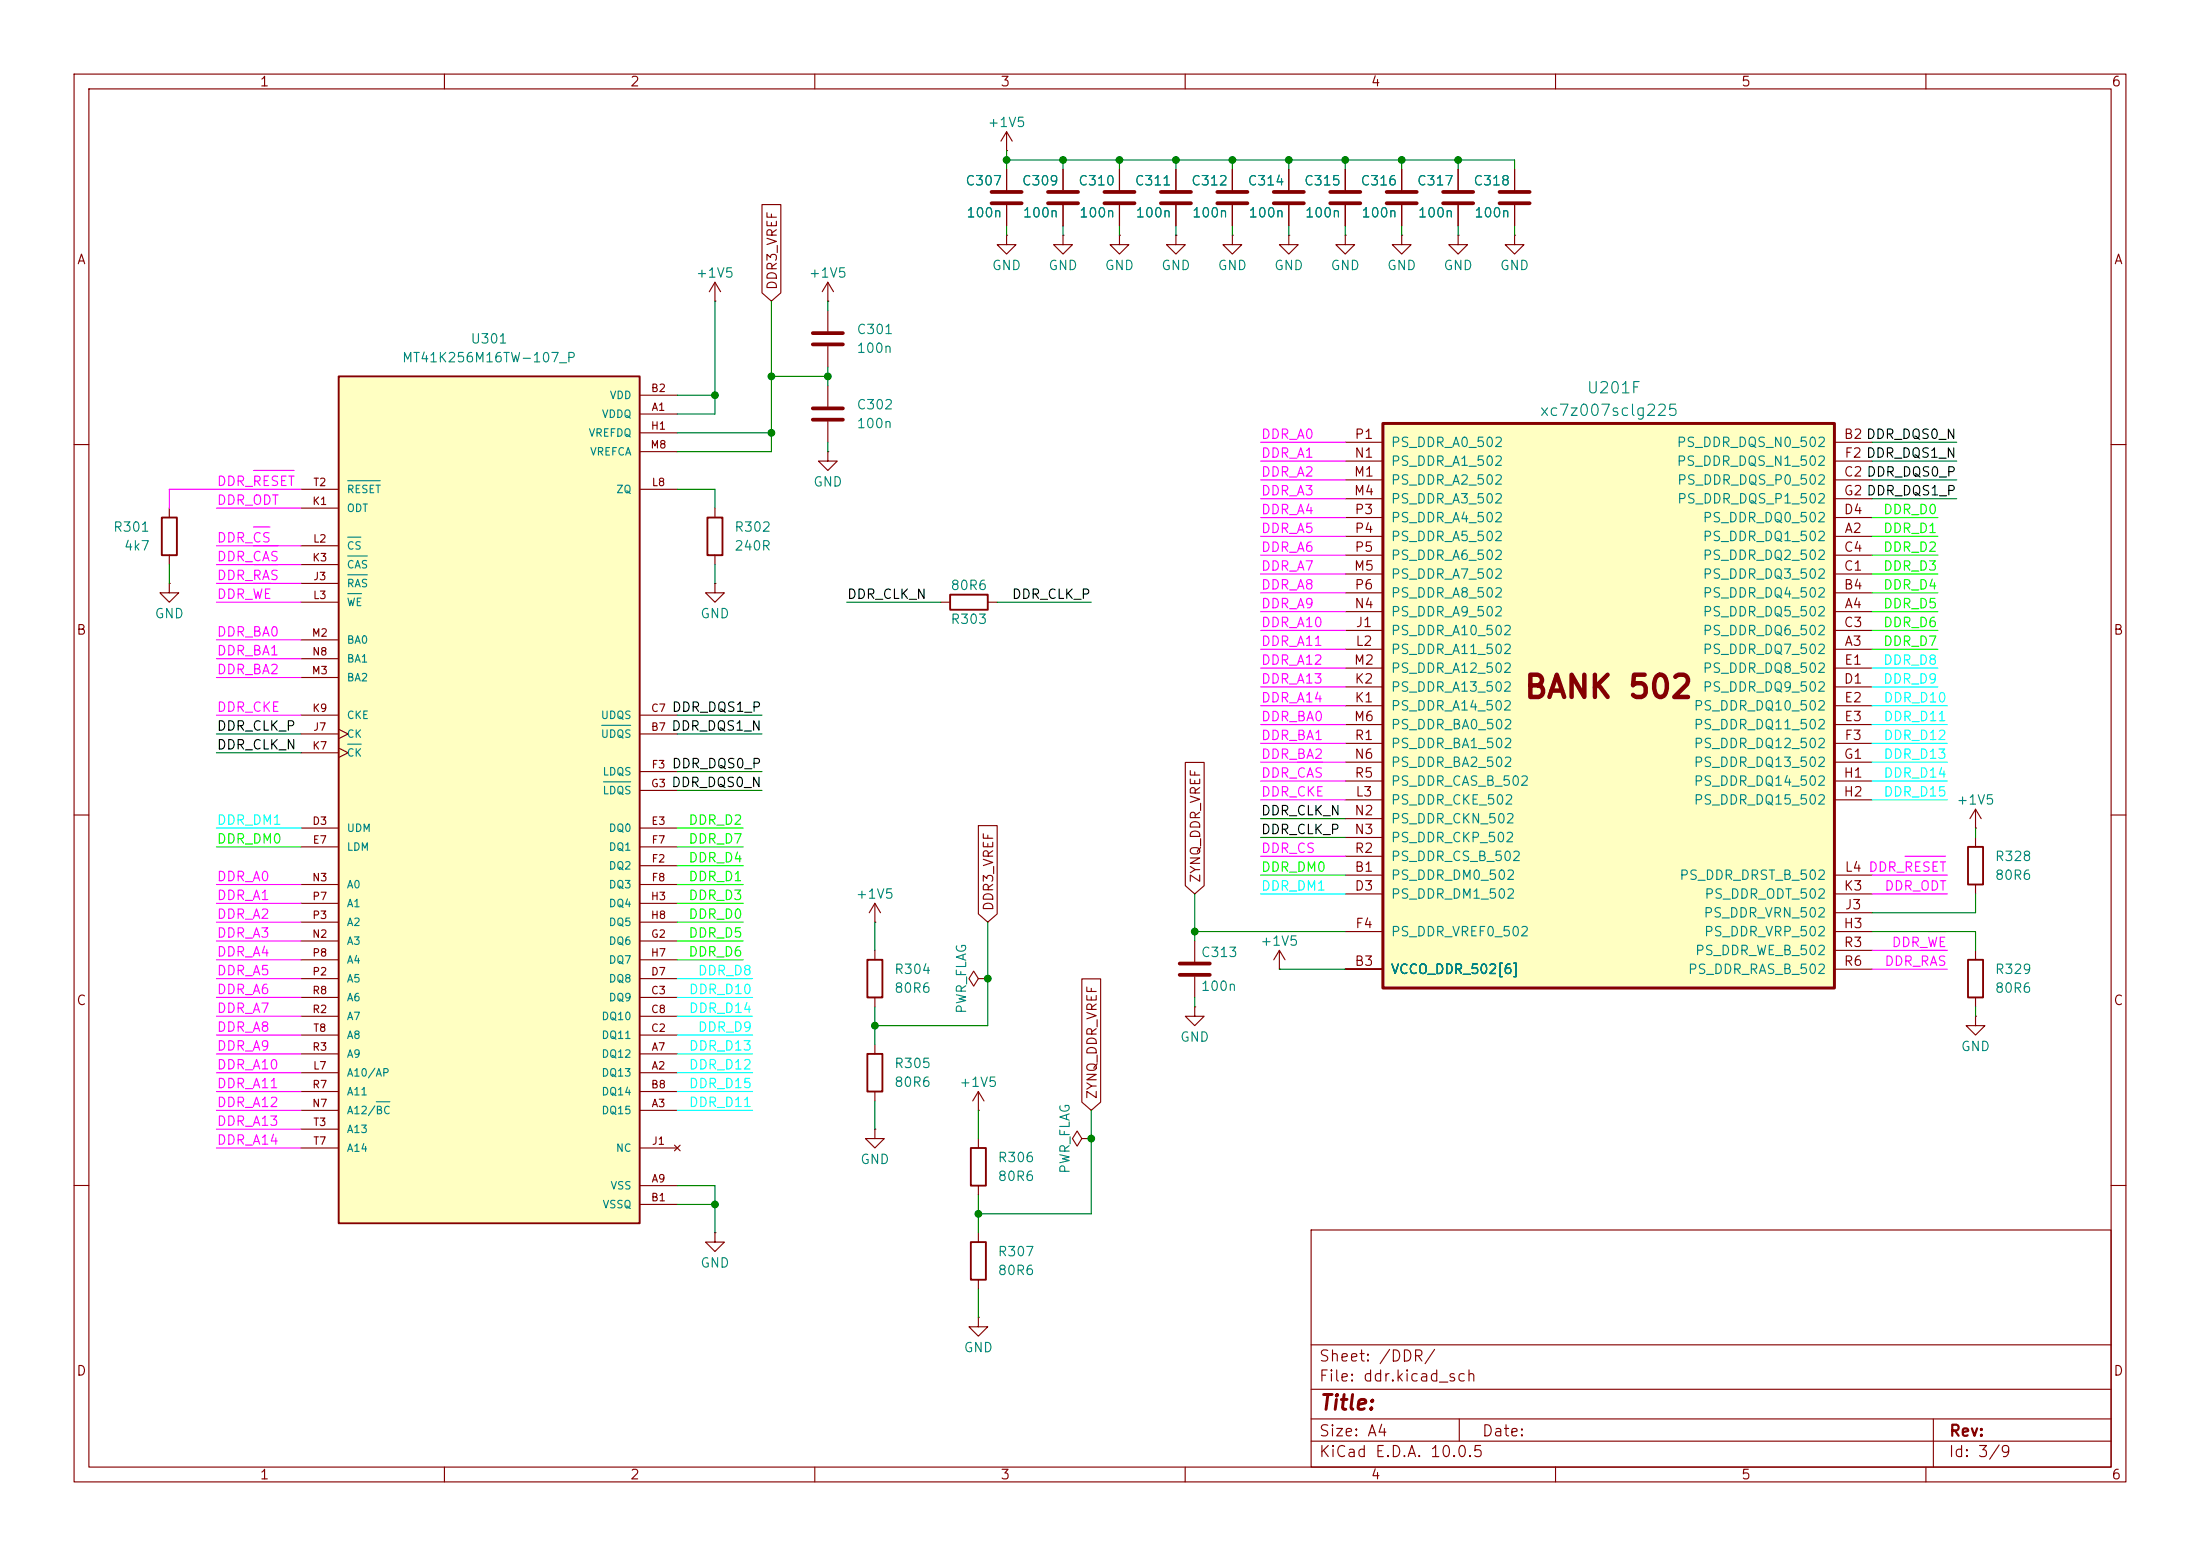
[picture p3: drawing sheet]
<svg xmlns="http://www.w3.org/2000/svg" width="297mm" height="210mm" viewBox="0 0 297 210" stroke-linecap="round" stroke-linejoin="round" font-family="sans-serif">
<g fill="none" stroke="#840000" stroke-width=".15">
<path d="M10 10h277v190h-277zM12 12h273v186h-273zM60 10v2M110 10v2M160 10v2M210 10v2M260 10v2M96.5 38.1v2.5M96.5 38.1l-.7 1.3M96.5 38.1l.8 1.3M135.9 31.8v1.2h1.3l-1.3 1.3-1.3-1.3h1.3M135.9 31.8h.1"/>
<path d="M135.9 22.9v2.8M135.9 27.7v2.8M143.5 31.8v1.2h1.3l-1.3 1.3-1.3-1.3h1.3M143.5 31.8h.1M143.5 22.9v2.8M143.5 27.7v2.8M151.1 31.8v1.2h1.3l-1.3 1.3-1.2-1.3h1.2M151.1 31.8h.1M158.7 31.8v1.2h1.3l-1.3 1.3-1.2-1.3h1.2M158.7 31.8h.1M158.7 22.9v2.8M158.7 27.7v2.8"/>
<path d="M166.4 31.8v1.2h1.2l-1.2 1.3-1.3-1.3h1.3M166.4 31.8h.1M174 22.9v2.8M174 27.7v2.8M196.8 31.8v1.2h1.3l-1.3 1.3-1.2-1.3h1.2M196.8 31.8h.1M204.5 22.9v2.8M204.5 27.7v2.8M96.5 40.6h.1M111.8 41.9v2.8M111.8 46.7v2.8M111.8 52.1v2.8"/>
<path d="M111.8 56.9v2.8M10 60h2M96.5 78.7v1.3h1.3l-1.3 1.3-1.3-1.3h1.3M96.5 78.7h.1M96.5 68.6v1.3M96.5 74.9v1.3M111.8 61v1.2h1.2l-1.2 1.3-1.3-1.3h1.3M111.8 61h.1M285 60h2M127 81.3h1.3M133.3 81.3h1.3M10 110h2"/>
<path d="M266.7 111.8h.1M266.7 109.2v2.6M266.7 113v1.3M266.7 119.4v1.3M266.7 109.2l.8 1.3M266.7 109.2l-.8 1.3M285 110h2M118.1 124.5h.1M118.1 121.9l-.8 1.3M118.1 121.9l.8 1.3M118.1 121.9v2.6M118.1 128.3v1.2"/>
<path d="M118.1 134.6v1.3M132.1 132.1l-.7-1-.6 1 .6 1 .7-1h1.2M133.3 132.1h.1M161.3 135.9v1.3h1.3l-1.3 1.2-1.3-1.2h1.3M161.3 135.9h.1M161.3 127v2.8M161.3 131.8v2.8M172.7 130.8h.1M172.7 128.3l-.7 1.2M172.7 128.3l.8 1.2M172.7 128.3v2.5M266.7 137.2v1.2h-1.3l1.3 1.3 1.3-1.3h-1.3"/>
<path d="M266.7 137.2h.1M266.7 128.3v1.2M266.7 134.6v1.3M118.1 152.4v1.3h1.3l-1.3 1.2-1.3-1.2h1.3M118.1 152.4h.1M10 160h2M132.1 177.8v1.3h1.2l-1.2 1.2-1.3-1.2h1.3M132.1 177.8h.1M132.1 166.4v1.2M132.1 172.7v1.3M177 166h108v32h-108zM285 160h2"/>
<path d="M60 198v2M110 198v2M160 198v2M177 194.5h108M177 191.5h108M177 187.5h108M177 181.5h108M197 191.5v3M210 198v2M260 198v2M261 191.5v6.5"/>
</g>
<g fill="none" stroke="#840000" stroke-width=".51">
<path d="M133.9 25.9h4M133.9 27.4h4M141.5 25.9h4M141.5 27.4h4M156.7 25.9h4.1M156.7 27.4h4.1M172 25.9h4M172 27.4h4M202.4 25.9h4.1M202.4 27.4h4.1M109.7 45h4.1M109.7 46.5h4.1"/>
<path d="M109.7 55.1h4.1M109.7 56.6h4.1M159.3 130h4M159.3 131.6h4"/>
</g>
<path d="M95.5 69.9h2v5h-2zM128.3 80.3h5v2h-5zM265.7 114.3h2v5.1h-2zM117.1 129.5h2v5.1h-2zM265.7 129.5h2v5.1h-2zM131.1 167.6h2v5.1h-2z" fill="none" stroke="#840000" stroke-width=".25"/>
<path d="M186.7 57.2h60.9v76.2h-60.9z" fill="#ffffc2"/>
<path d="M186.7 57.2h60.9v76.2h-60.9z" fill="none" stroke="#840000" stroke-width=".4"/>
<g fill="none" stroke="#840000" stroke-width=".15">
<path d="M196.8 22.9v2.8M196.8 27.7v2.8M204.5 31.8v1.2h1.2l-1.2 1.3-1.3-1.3h1.3M204.5 31.8h.1M181.6 59.7h5.1M247.6 59.7h5.1M181.6 72.4h5.1M181.6 77.5h5.1M181.6 64.8h5.1M181.6 74.9h5.1M181.6 69.9h5.1M181.6 62.2h5.1"/>
<path d="M181.6 67.3h5.1M247.6 72.4h5.1M247.6 77.5h5.1M247.6 64.8h5.1M247.6 74.9h5.1M247.6 69.9h5.1M247.6 62.2h5.1M247.6 67.3h5.1M181.6 87.6h5.1M181.6 82.6h5.1M181.6 80h5.1M181.6 85.1h5.1"/>
<path d="M181.6 92.7h5.1M181.6 90.2h5.1M181.6 95.3h5.1M181.6 97.8h5.1M247.6 87.6h5.1M247.6 82.6h5.1M247.6 80h5.1M247.6 85.1h5.1M247.6 92.7h5.1M247.6 90.2h5.1M247.6 95.3h5.1M247.6 97.8h5.1"/>
<path d="M181.6 118.1h5.1M181.6 100.3h5.1M181.6 102.9h5.1M181.6 105.4h5.1M181.6 108h5.1M181.6 110.5h5.1M181.6 113h5.1M181.6 115.6h5.1M247.6 118.1h5.1M247.6 100.3h5.1M247.6 102.9h5.1M247.6 105.4h5.1"/>
<path d="M247.6 108h5.1M181.6 130.8h5.1M181.6 120.7h5.1M181.6 125.7h5.1M247.6 130.8h5.1M247.6 120.7h5.1M247.6 125.7h5.1M247.6 123.2h5.1M247.6 128.3h5.1M118.1 141v1.2M118.1 147.3v1.3M96.5 166.4v1.2h1.3l-1.3 1.3-1.3-1.3h1.3"/>
<path d="M96.5 166.4h.1"/>
</g>
<path d="M117.1 142.2h2v5.1h-2z" fill="none" stroke="#840000" stroke-width=".25"/>
<path d="M194.8 25.9h4.1M194.8 27.4h4.1" fill="none" stroke="#840000" stroke-width=".51"/>
<path d="M45.7 50.8h40.7v114.3h-40.7z" fill="#ffffc2"/>
<path d="M45.7 50.8h40.7v114.3h-40.7zM21.8 69.9h2.1v5h-2.1zM131.1 154.9h2v5.1h-2z" fill="none" stroke="#840000" stroke-width=".25"/>
<g fill="none" stroke="#840000" stroke-width=".15">
<path d="M135.9 17.8l-.8 1.3M135.9 17.8l.8 1.3M135.9 17.8v2.5M102.9 27.6h2.5v11.9l-1.3 1.1-1.2-1.1zM111.8 38.1l-.8 1.3M111.8 38.1l.7 1.3M111.8 38.1v2.5M135.9 20.3h.1M135.9 22.9v2.8M135.9 27.7v2.8M143.5 22.9v2.8M143.5 27.7v2.8"/>
<path d="M151.1 22.9v2.8M151.1 27.7v2.8M158.7 22.9v2.8M158.7 27.7v2.8M166.4 22.9v2.8M166.4 27.7v2.8M174 31.8v1.2h1.3l-1.3 1.3-1.3-1.3h1.3M174 31.8h.1M174 22.9v2.8M174 27.7v2.8M181.6 31.8v1.2h1.3l-1.3 1.3-1.3-1.3h1.3M181.6 31.8h.1"/>
<path d="M181.6 22.9v2.8M181.6 27.7v2.8M189.2 31.8v1.2h1.3l-1.3 1.3-1.2-1.3h1.2M189.2 31.8h.1M189.2 22.9v2.8M189.2 27.7v2.8M196.8 22.9v2.8M196.8 27.7v2.8M204.5 22.9v2.8M204.5 27.7v2.8M86.4 55.9h5M86.4 53.3h5"/>
<path d="M86.4 58.4h5M111.8 40.6h.1M22.9 78.7v1.3h1.2l-1.2 1.3-1.3-1.3h1.3M22.9 78.7h.1M22.9 68.6v1.3M22.9 74.9v1.3M40.6 78.7h5.1M40.6 68.6h5.1M40.6 76.2h5.1M40.6 73.7h5.1M40.6 66h5.1M86.4 66h5"/>
<path d="M86.4 61h5M40.6 99.1h5.1M40.6 96.5h5.1M40.6 81.3h5.1M40.6 86.4h5.1M40.6 91.4h5.1M40.6 88.9h5.1M45.7 98.4l1.3 .7-1.3 .6M86.4 99.1h5M86.4 96.5h5M40.6 111.8h5.1M40.6 114.3h5.1"/>
<path d="M40.6 119.4h5.1M40.6 101.6h5.1M45.7 101l1.3 .6-1.3 .6M86.4 111.8h5M86.4 114.3h5M86.4 116.8h5M86.4 104.1h5M86.4 119.4h5M86.4 106.7h5M132.1 111.4h2.5v11.9l-1.3 1.2-1.2-1.2zM160 102.9h2.6v16.6l-1.3 1.2-1.3-1.2zM40.6 139.7h5.1"/>
<path d="M40.6 134.6h5.1M40.6 137.2h5.1M40.6 132.1h5.1M40.6 127h5.1M40.6 121.9h5.1M40.6 129.5h5.1M40.6 124.5h5.1M86.4 139.7h5M86.4 134.6h5M86.4 137.2h5M86.4 132.1h5M86.4 127h5"/>
<path d="M86.4 121.9h5M86.4 129.5h5M86.4 124.5h5M146 132.1h2.6v16.6l-1.3 1.2-1.3-1.2zM40.6 144.8h5.1M40.6 149.9h5.1M40.6 142.2h5.1M40.6 147.3h5.1M40.6 154.9h5.1M40.6 152.4h5.1M86.4 144.8h5M86.4 149.9h5"/>
<path d="M86.4 142.2h5M86.4 147.3h5M86.4 154.9h5M91.1 154.6l.7 .7M91.8 154.6l-.7 .7M132.1 149.9h.1M132.1 147.3v2.6M132.1 153.7v1.2M132.1 147.3l-.8 1.3M132.1 147.3l.7 1.3M146 153.7l-.6-1-.6 1 .6 1 .6-1h1.3M147.3 153.7h.1"/>
<path d="M86.4 160h5M86.4 162.6h5M132.1 160v1.3"/>
</g>
<path d="M46.9 77.6h2.7M46.9 75h2.7M46.9 72.5h1.8M46.9 64.9h4.4M46.9 80.1h1.9M81.2 97.9h3.9M46.9 100.4h1.9M81.5 105.5h3.6M50.8 148.7h1.8" fill="none" stroke="#008484" stroke-width=".15"/>
<path d="M149.1 25.9h4.1M149.1 27.4h4.1M164.3 25.9h4.1M164.3 27.4h4.1M179.6 25.9h4M179.6 27.4h4M187.2 25.9h4.1M187.2 27.4h4.1" fill="none" stroke="#840000" stroke-width=".51"/>
<g fill="none" stroke="#f0f" stroke-width=".15">
<path d="M170.2 59.7h11.4M29.2 78.7h11.4M29.2 76.2h11.4M29.2 73.7h11.4M29.2 68.6h11.4M34.2 63.5h5.5M34.2 73.7h3.3M34.2 71.1h2.2M40.6 66h-17.7v2.6M170.2 74.9h11.4M170.2 77.5h11.4M170.2 69.9h11.4"/>
<path d="M170.2 67.3h11.4M170.2 72.4h11.4M170.2 62.2h11.4M170.2 64.8h11.4M29.2 86.4h11.4M29.2 81.3h11.4M29.2 88.9h11.4M29.2 96.5h11.4M29.2 91.4h11.4M170.2 82.6h11.4M170.2 87.6h11.4M170.2 85.1h11.4"/>
<path d="M170.2 92.7h11.4M170.2 90.2h11.4M170.2 80h11.4M170.2 97.8h11.4M170.2 95.3h11.4M29.2 119.4h11.4M170.2 102.9h11.4M170.2 115.6h11.4M170.2 108h11.4M170.2 105.4h11.4M170.2 100.3h11.4M175.2 113h2.2"/>
<path d="M252.7 118.1h10.2M257.2 115.6h5.5M29.2 134.6h11.4M29.2 137.2h11.4M29.2 124.5h11.4M29.2 121.9h11.4M29.2 139.7h11.4M29.2 129.5h11.4M29.2 127h11.4M29.2 132.1h11.4M252.7 128.3h10.2M252.7 130.8h10.2"/>
<path d="M252.7 120.7h10.2M260.3 125.7h2.4M29.2 149.9h11.4M29.2 154.9h11.4M29.2 152.4h11.4M29.2 142.2h11.4M29.2 147.3h11.4M29.2 144.8h11.4"/>
</g>
<g fill="none" stroke="#0ff" stroke-width=".15">
<path d="M252.7 97.8h10.2M252.7 92.7h8.9M252.7 90.2h8.9M252.7 95.3h10.2M29.2 111.8h11.4M252.7 105.4h10.2M252.7 108h10.2M252.7 102.9h10.2M252.7 100.3h10.2M91.4 134.6h10.2M91.4 132.1h10.2M91.4 139.7h10.2"/>
<path d="M91.4 137.2h10.2M170.2 120.7h11.4M91.4 144.8h10.2M91.4 147.3h10.2M91.4 149.9h10.2M91.4 142.2h10.2"/>
</g>
<g fill="none" stroke="#008400" stroke-width=".15">
<path d="M135.9 20.3v2.6M135.9 30.5v1.3M135.9 21.6h68.6v1.3M143.5 21.6v1.3M143.5 30.5v1.3M151.1 21.6v1.3M151.1 30.5v1.3M158.7 21.6v1.3M158.7 30.5v1.3M166.4 21.6v1.3M166.4 30.5v1.3M174 21.6v1.3"/>
<path d="M174 30.5v1.3M181.6 21.6v1.3M181.6 30.5v1.3M189.2 21.6v1.3M189.2 30.5v1.3M196.8 21.6v1.3M196.8 30.5v1.3M204.5 30.5v1.3M91.4 53.3h5.1M91.4 58.4h12.7M96.5 40.6v15.3h-5.1M104.1 40.6v20.4h-12.7"/>
<path d="M104.1 50.8h7.7M111.8 40.6v1.3M111.8 49.5v2.6M111.8 59.7v1.3M252.7 59.7h11.5M22.9 76.2v2.5M91.4 66h5.1v2.6M96.5 76.2v2.5M252.7 67.3h11.5M252.7 64.8h11.5M252.7 62.2h11.5M29.2 99.1h11.4"/>
<path d="M91.4 99.1h11.5M91.4 96.5h11.5M114.3 81.3h12.7M134.6 81.3h12.7M29.2 101.6h11.4M91.4 106.7h11.5M91.4 104.1h11.5M170.2 113h11.4M170.2 110.5h11.4M266.7 111.8v1.2M118.1 124.5v3.8M118.1 135.9v5.1"/>
<path d="M133.3 124.5v13.9h-15.2M161.3 125.7h20.3M161.3 120.7v6.3M161.3 134.6v1.3M172.7 130.8h8.9M252.7 125.7h14v2.6M266.7 120.7v2.5h-14M266.7 135.9v1.3M118.1 148.6v3.8M132.1 149.9v3.8M147.3 149.9v13.9h-15.2M91.4 160h5.1v6.4"/>
<path d="M91.4 162.6h5.1M132.1 161.3v5.1M132.1 174v3.8"/>
</g>
<g fill="none" stroke="#0f0" stroke-width=".15">
<path d="M252.7 69.9h8.9M252.7 72.4h8.9M252.7 74.9h8.9M252.7 77.5h8.9M252.7 82.6h8.9M252.7 85.1h8.9M252.7 87.6h8.9M252.7 80h8.9M29.2 114.3h11.4M91.4 111.8h8.9M91.4 119.4h8.9M91.4 116.8h8.9"/>
<path d="M91.4 114.3h8.9M170.2 118.1h11.4M91.4 129.5h8.9M91.4 124.5h8.9M91.4 127h8.9M91.4 121.9h8.9"/>
</g>
<g fill="#008400" stroke="#008400" stroke-width=".14">
<circle cx="196.8" cy="21.6" r=".46"/>
<circle cx="189.2" cy="21.6" r=".46"/>
<circle cx="181.6" cy="21.6" r=".46"/>
<circle cx="174" cy="21.6" r=".46"/>
<circle cx="166.4" cy="21.6" r=".46"/>
<circle cx="158.7" cy="21.6" r=".46"/>
<circle cx="151.1" cy="21.6" r=".46"/>
<circle cx="143.5" cy="21.6" r=".46"/>
<circle cx="111.8" cy="50.8" r=".46"/>
<circle cx="135.9" cy="21.6" r=".46"/>
<circle cx="104.1" cy="50.8" r=".46"/>
<circle cx="96.5" cy="53.3" r=".46"/>
<circle cx="147.3" cy="153.7" r=".46"/>
<circle cx="96.5" cy="162.6" r=".46"/>
<circle cx="133.3" cy="132.1" r=".46"/>
<circle cx="118.1" cy="138.4" r=".46"/>
<circle cx="132.1" cy="163.8" r=".46"/>
<circle cx="161.3" cy="125.7" r=".46"/>
<circle cx="104.1" cy="58.4" r=".46"/>
</g>
<text font-size="3" fill="#840000" x="205.6" y="95">BANK 502</text>
<text font-size="2" fill="#840000" x="178" y="190.8">Title:</text>
<g font-size="1.5" fill="#008484">
<text x="214.1" y="53.5">U201F</text>
<text x="207.8" y="56.5">xc7z007sclg225</text>
</g>
<g font-size="1.5" fill="#840000">
<text x="178" y="184.1">Sheet: /DDR/</text>
<text x="178" y="186.8">File: ddr.kicad_sch</text>
<text x="178" y="197">KiCad E.D.A. 10.0.5</text>
<text x="178" y="194.2">Size: A4</text>
<text x="200" y="194.2">Date:</text>
<text x="263" y="197">Id: 3/9</text>
<text x="263" y="194.2">Rev:</text>
</g>
<g font-size="1.3" fill="#840000">
<text x="35" y="12">1</text>
<text x="85" y="12">2</text>
<text x="135" y="12">3</text>
<text x="185" y="12">4</text>
<text x="235" y="12">5</text>
<text x="285" y="12">6</text>
<text x="10.3" y="36">A</text>
<text x="285.3" y="36">A</text>
<text x="105.2" y="39.2" transform="rotate(-90 105.2 39.2)">DDR3_VREF</text>
<text x="182.8" y="59.6">P1</text>
<text x="248.8" y="59.6">B2 DDR_DQS0_N</text>
<text x="182.7" y="64.6">M1</text>
<text x="182.8" y="62.1">N1</text>
<text x="248.8" y="64.6">C2 DDR_DQS0_P</text>
<text x="248.9" y="62.1">F2 DDR_DQS1_N</text>
<text x="182.7" y="67.2">M4</text>
<text x="182.8" y="69.7">P3</text>
<text x="248.8" y="69.7">D4</text>
<text x="248.8" y="67.2">G2 DDR_DQS1_P</text>
<text x="182.7" y="77.3">M5</text>
<text x="182.8" y="72.3">P4</text>
<text x="182.8" y="74.8">P5</text>
<text x="248.8" y="77.3">C1</text>
<text x="248.8" y="74.8">C4</text>
<text x="248.9" y="72.3">A2</text>
<text x="182.8" y="82.4">N4</text>
<text x="182.8" y="79.9">P6</text>
<text x="248.8" y="79.9">B4</text>
<text x="248.9" y="82.4">A4</text>
<text x="10.2" y="86">B</text>
<text x="182.9" y="87.5">L2</text>
<text x="182.9" y="85">J1</text>
<text x="248.8" y="85">C3</text>
<text x="248.9" y="87.5">A3</text>
<text x="285.2" y="86">B</text>
<text x="182.7" y="90">M2</text>
<text x="182.8" y="95.1">K1</text>
<text x="182.8" y="92.6">K2</text>
<text x="248.8" y="92.6">D1</text>
<text x="248.9" y="90">E1</text>
<text x="248.9" y="95.1">E2</text>
<text x="182.7" y="97.7">M6</text>
<text x="182.8" y="100.2">R1</text>
<text x="248.9" y="97.7">E3</text>
<text x="248.9" y="100.2">F3</text>
<text x="182.8" y="102.7">N6</text>
<text x="182.8" y="105.3">R5</text>
<text x="182.9" y="107.8">L3</text>
<text x="248.8" y="105.3">H1</text>
<text x="248.8" y="107.8">H2</text>
<text x="248.8" y="102.7">G1</text>
<text x="182.8" y="110.4">N2</text>
<text x="182.8" y="112.9">N3</text>
<text x="162.3" y="119.2" transform="rotate(-90 162.3 119.2)">ZYNQ_DDR_VREF</text>
<text x="182.8" y="118">B1</text>
<text x="182.8" y="115.4">R2</text>
<text x="248.9" y="118">L4 DDR_RESET</text>
<text x="134.4" y="123.1" transform="rotate(-90 134.4 123.1)">DDR3_VREF</text>
<text x="182.8" y="120.5">D3</text>
<text x="182.9" y="125.6">F4</text>
<text x="248.8" y="125.6">H3</text>
<text x="248.8" y="120.5">K3</text>
<text x="249" y="123.1">J3</text>
<text x="182.8" y="130.7">B3</text>
<text x="248.8" y="128.1">R3</text>
<text x="248.8" y="130.7">R6</text>
<text x="10.2" y="136">C</text>
<text x="285.2" y="136">C</text>
<text x="148.4" y="148.5" transform="rotate(-90 148.4 148.5)">ZYNQ_DDR_VREF</text>
<text x="10.2" y="186">D</text>
<text x="285.2" y="186">D</text>
<text x="35" y="200">1</text>
<text x="85" y="200">2</text>
<text x="135" y="200">3</text>
<text x="185" y="200">4</text>
<text x="235" y="200">5</text>
<text x="285" y="200">6</text>
</g>
<g font-size="1.3" fill="#008484">
<text x="133.2" y="17.5">+1V5</text>
<text x="130.2" y="25.3">C307</text>
<text x="130.4" y="29.7">100n</text>
<text x="137.9" y="25.3">C309</text>
<text x="138" y="29.7">100n</text>
<text x="145.5" y="25.3">C310</text>
<text x="145.6" y="29.7">100n</text>
<text x="153.1" y="25.3">C311</text>
<text x="153.2" y="29.7">100n</text>
<text x="160.7" y="25.3">C312</text>
<text x="160.8" y="29.7">100n</text>
<text x="168.3" y="25.3">C314</text>
<text x="168.5" y="29.7">100n</text>
<text x="176" y="25.3">C315</text>
<text x="176.1" y="29.7">100n</text>
<text x="183.6" y="25.3">C316</text>
<text x="183.7" y="29.7">100n</text>
<text x="191.2" y="25.3">C317</text>
<text x="191.3" y="29.7">100n</text>
<text x="198.8" y="25.3">C318</text>
<text x="198.9" y="29.7">100n</text>
<text x="93.9" y="37.8">+1V5</text>
<text x="109.1" y="37.8">+1V5</text>
<text x="133.8" y="36.8">GND</text>
<text x="141.4" y="36.8">GND</text>
<text x="149.1" y="36.8">GND</text>
<text x="156.7" y="36.8">GND</text>
<text x="164.3" y="36.8">GND</text>
<text x="171.9" y="36.8">GND</text>
<text x="179.5" y="36.8">GND</text>
<text x="187.2" y="36.8">GND</text>
<text x="194.8" y="36.8">GND</text>
<text x="202.4" y="36.8">GND</text>
<text x="63.4" y="46.7">U301</text>
<text x="115.6" y="45.4">C301</text>
<text x="115.6" y="48">100n</text>
<text x="54.2" y="49.2">MT41K256M16TW-107_P</text>
<text x="115.6" y="55.6">C302</text>
<text x="115.6" y="58.1">100n</text>
<text x="109.7" y="66">GND</text>
<text x="187.7" y="65.7">PS_DDR_A2_502</text>
<text x="187.7" y="63.2">PS_DDR_A1_502</text>
<text x="187.7" y="60.7">PS_DDR_A0_502</text>
<text x="226.3" y="60.7">PS_DDR_DQS_N0_502</text>
<text x="226.3" y="63.2">PS_DDR_DQS_N1_502</text>
<text x="226.3" y="65.7">PS_DDR_DQS_P0_502</text>
<text x="187.7" y="68.3">PS_DDR_A3_502</text>
<text x="187.7" y="70.8">PS_DDR_A4_502</text>
<text x="226.3" y="68.3">PS_DDR_DQS_P1_502</text>
<text x="229.8" y="70.8">PS_DDR_DQ0_502</text>
<text x="15.2" y="72.1">R301</text>
<text x="16.6" y="74.6">4k7</text>
<text x="99" y="72.1">R302</text>
<text x="99" y="74.6">240R</text>
<text x="187.7" y="73.4">PS_DDR_A5_502</text>
<text x="187.7" y="75.9">PS_DDR_A6_502</text>
<text x="229.8" y="73.4">PS_DDR_DQ1_502</text>
<text x="229.8" y="75.9">PS_DDR_DQ2_502</text>
<text x="20.8" y="83.8">GND</text>
<text x="94.5" y="83.8">GND</text>
<text x="128.2" y="80">80R6</text>
<text x="187.7" y="78.4">PS_DDR_A7_502</text>
<text x="187.7" y="83.5">PS_DDR_A9_502</text>
<text x="187.7" y="81">PS_DDR_A8_502</text>
<text x="229.8" y="83.5">PS_DDR_DQ5_502</text>
<text x="229.8" y="81">PS_DDR_DQ4_502</text>
<text x="229.8" y="78.4">PS_DDR_DQ3_502</text>
<text x="128.2" y="84.5">R303</text>
<text x="187.7" y="86.1">PS_DDR_A10_502</text>
<text x="187.7" y="88.6">PS_DDR_A11_502</text>
<text x="229.8" y="88.6">PS_DDR_DQ7_502</text>
<text x="229.8" y="86.1">PS_DDR_DQ6_502</text>
<text x="187.7" y="93.7">PS_DDR_A13_502</text>
<text x="187.7" y="91.1">PS_DDR_A12_502</text>
<text x="229.8" y="93.7">PS_DDR_DQ9_502</text>
<text x="229.8" y="91.1">PS_DDR_DQ8_502</text>
<text x="187.7" y="96.2">PS_DDR_A14_502</text>
<text x="187.7" y="98.8">PS_DDR_BA0_502</text>
<text x="187.7" y="101.3">PS_DDR_BA1_502</text>
<text x="228.6" y="96.2">PS_DDR_DQ10_502</text>
<text x="228.6" y="98.8">PS_DDR_DQ11_502</text>
<text x="228.6" y="101.3">PS_DDR_DQ12_502</text>
<text x="187.7" y="103.8">PS_DDR_BA2_502</text>
<text x="187.7" y="106.4">PS_DDR_CAS_B_502</text>
<text x="228.6" y="103.8">PS_DDR_DQ13_502</text>
<text x="228.6" y="106.4">PS_DDR_DQ14_502</text>
<text x="187.7" y="108.9">PS_DDR_CKE_502</text>
<text x="187.7" y="111.5">PS_DDR_CKN_502</text>
<text x="187.7" y="114">PS_DDR_CKP_502</text>
<text x="228.6" y="108.9">PS_DDR_DQ15_502</text>
<text x="264" y="108.9">+1V5</text>
<text x="187.7" y="119.1">PS_DDR_DM0_502</text>
<text x="187.7" y="116.5">PS_DDR_CS_B_502</text>
<text x="226.6" y="119.1">PS_DDR_DRST_B_502</text>
<text x="269.2" y="116.5">R328</text>
<text x="269.2" y="119.1">80R6</text>
<text x="115.4" y="121.6">+1V5</text>
<text x="187.7" y="121.6">PS_DDR_DM1_502</text>
<text x="229.9" y="124.2">PS_DDR_VRN_502</text>
<text x="230" y="121.6">PS_DDR_ODT_502</text>
<text x="120.6" y="131.8">R304</text>
<text x="162" y="129.5">C313</text>
<text x="170.1" y="128">+1V5</text>
<text x="187.7" y="131.8">VCCO_DDR_502[6]</text>
<text x="187.7" y="126.7">PS_DDR_VREF0_502</text>
<text x="227.8" y="131.8">PS_DDR_RAS_B_502</text>
<text x="228.7" y="129.2">PS_DDR_WE_B_502</text>
<text x="230" y="126.7">PS_DDR_VRP_502</text>
<text x="269.2" y="131.8">R329</text>
<text x="120.6" y="134.3">80R6</text>
<text x="130.8" y="136.9" transform="rotate(-90 130.8 136.9)">PWR_FLAG</text>
<text x="162" y="134.1">100n</text>
<text x="269.2" y="134.3">80R6</text>
<text x="159.2" y="140.9">GND</text>
<text x="264.6" y="142.2">GND</text>
<text x="120.6" y="144.5">R305</text>
<text x="120.6" y="147">80R6</text>
<text x="129.4" y="147">+1V5</text>
<text x="116" y="157.4">GND</text>
<text x="134.6" y="157.2">R306</text>
<text x="134.6" y="159.7">80R6</text>
<text x="144.7" y="158.5" transform="rotate(-90 144.7 158.5)">PWR_FLAG</text>
<text x="94.5" y="171.4">GND</text>
<text x="134.6" y="169.9">R307</text>
<text x="134.6" y="172.4">80R6</text>
<text x="130" y="182.8">GND</text>
</g>
<g font-size="1.3" fill="#f0f">
<text x="170.2" y="59.6">DDR_A0</text>
<text x="29.2" y="65.9">DDR_RESET</text>
<text x="170.2" y="62.1">DDR_A1</text>
<text x="170.2" y="64.6">DDR_A2</text>
<text x="29.2" y="68.5">DDR_ODT</text>
<text x="170.2" y="69.7">DDR_A4</text>
<text x="170.2" y="67.2">DDR_A3</text>
<text x="29.2" y="76.1">DDR_CAS</text>
<text x="29.2" y="73.5">DDR_CS</text>
<text x="170.2" y="72.3">DDR_A5</text>
<text x="170.2" y="77.3">DDR_A7</text>
<text x="170.2" y="74.8">DDR_A6</text>
<text x="29.2" y="81.2">DDR_WE</text>
<text x="29.2" y="78.6">DDR_RAS</text>
<text x="170.2" y="79.9">DDR_A8</text>
<text x="170.2" y="82.4">DDR_A9</text>
<text x="29.2" y="86.2">DDR_BA0</text>
<text x="29.2" y="88.8">DDR_BA1</text>
<text x="170.2" y="87.5">DDR_A11</text>
<text x="170.2" y="85">DDR_A10</text>
<text x="29.2" y="91.3">DDR_BA2</text>
<text x="170.2" y="90">DDR_A12</text>
<text x="170.2" y="92.6">DDR_A13</text>
<text x="170.2" y="95.1">DDR_A14</text>
<text x="29.2" y="96.4">DDR_CKE</text>
<text x="170.2" y="97.7">DDR_BA0</text>
<text x="170.2" y="100.2">DDR_BA1</text>
<text x="170.2" y="102.7">DDR_BA2</text>
<text x="170.2" y="107.8">DDR_CKE</text>
<text x="170.2" y="105.3">DDR_CAS</text>
<text x="29.2" y="119.3">DDR_A0</text>
<text x="170.2" y="115.4">DDR_CS</text>
<text x="29.2" y="121.8">DDR_A1</text>
<text x="29.2" y="124.3">DDR_A2</text>
<text x="254.3" y="120.5">DDR_ODT</text>
<text x="29.2" y="126.9">DDR_A3</text>
<text x="29.2" y="132">DDR_A5</text>
<text x="29.2" y="129.4">DDR_A4</text>
<text x="254.3" y="130.7">DDR_RAS</text>
<text x="255.3" y="128.1">DDR_WE</text>
<text x="29.2" y="134.5">DDR_A6</text>
<text x="29.2" y="137">DDR_A7</text>
<text x="29.2" y="142.1">DDR_A9</text>
<text x="29.2" y="139.6">DDR_A8</text>
<text x="29.2" y="144.7">DDR_A10</text>
<text x="29.2" y="147.2">DDR_A11</text>
<text x="29.2" y="149.7">DDR_A12</text>
<text x="29.2" y="154.8">DDR_A14</text>
<text x="29.2" y="152.3">DDR_A13</text>
</g>
<g font-size="1.3" fill="#0f0">
<text x="254.1" y="69.7">DDR_D0</text>
<text x="254.1" y="72.3">DDR_D1</text>
<text x="254.1" y="74.8">DDR_D2</text>
<text x="254.1" y="77.3">DDR_D3</text>
<text x="254.1" y="82.4">DDR_D5</text>
<text x="254.1" y="79.9">DDR_D4</text>
<text x="254.1" y="85">DDR_D6</text>
<text x="254.1" y="87.5">DDR_D7</text>
<text x="92.8" y="111.6">DDR_D2</text>
<text x="29.2" y="114.2">DDR_DM0</text>
<text x="92.8" y="116.7">DDR_D4</text>
<text x="92.8" y="114.2">DDR_D7</text>
<text x="92.8" y="119.3">DDR_D1</text>
<text x="170.2" y="118">DDR_DM0</text>
<text x="92.8" y="121.8">DDR_D3</text>
<text x="92.8" y="124.3">DDR_D0</text>
<text x="92.8" y="126.9">DDR_D5</text>
<text x="92.8" y="129.4">DDR_D6</text>
</g>
<g font-size="1.3">
<text x="114.3" y="81.2">DDR_CLK_N</text>
<text x="136.5" y="81.2">DDR_CLK_P</text>
<text x="29.2" y="98.9">DDR_CLK_P</text>
<text x="29.2" y="101.5">DDR_CLK_N</text>
<text x="90.5" y="98.9">DDR_DQS1_N</text>
<text x="90.6" y="96.4">DDR_DQS1_P</text>
<text x="90.5" y="106.6">DDR_DQS0_N</text>
<text x="90.6" y="104">DDR_DQS0_P</text>
<text x="170.2" y="110.4">DDR_CLK_N</text>
<text x="170.2" y="112.9">DDR_CLK_P</text>
</g>
<g font-size="1.3" fill="#0ff">
<text x="254.1" y="90">DDR_D8</text>
<text x="254.1" y="92.6">DDR_D9</text>
<text x="254.2" y="95.1">DDR_D10</text>
<text x="254.2" y="100.2">DDR_D12</text>
<text x="254.2" y="97.7">DDR_D11</text>
<text x="254.2" y="105.3">DDR_D14</text>
<text x="254.2" y="102.7">DDR_D13</text>
<text x="254.2" y="107.8">DDR_D15</text>
<text x="29.2" y="111.6">DDR_DM1</text>
<text x="170.2" y="120.5">DDR_DM1</text>
<text x="94.1" y="132">DDR_D8</text>
<text x="92.9" y="137">DDR_D14</text>
<text x="92.9" y="134.5">DDR_D10</text>
<text x="92.9" y="142.1">DDR_D13</text>
<text x="94.1" y="139.6">DDR_D9</text>
<text x="92.9" y="149.7">DDR_D11</text>
<text x="92.9" y="147.2">DDR_D15</text>
<text x="92.9" y="144.7">DDR_D12</text>
</g>
<g font-size="1" fill="#840000">
<text x="87.8" y="53.2">B2</text>
<text x="87.8" y="58.2">H1</text>
<text x="87.9" y="55.7">A1</text>
<text x="42.2" y="65.9">T2</text>
<text x="87.7" y="60.8">M8</text>
<text x="87.9" y="65.9">L8</text>
<text x="42.1" y="68.4">K1</text>
<text x="42.1" y="76">K3</text>
<text x="42.2" y="73.5">L2</text>
<text x="42.2" y="81.1">L3</text>
<text x="42.2" y="78.6">J3</text>
<text x="42" y="86.2">M2</text>
<text x="42.1" y="88.7">N8</text>
<text x="42" y="91.3">M3</text>
<text x="42.1" y="101.4">K7</text>
<text x="42.1" y="96.3">K9</text>
<text x="42.2" y="98.9">J7</text>
<text x="87.8" y="98.9">B7</text>
<text x="87.8" y="96.3">C7</text>
<text x="87.8" y="106.5">G3</text>
<text x="87.9" y="104">F3</text>
<text x="42.1" y="111.6">D3</text>
<text x="87.9" y="111.6">E3</text>
<text x="42.1" y="119.2">N3</text>
<text x="42.1" y="114.1">E7</text>
<text x="87.9" y="116.7">F2</text>
<text x="87.9" y="114.1">F7</text>
<text x="87.9" y="119.2">F8</text>
<text x="42.1" y="124.3">P3</text>
<text x="42.1" y="121.7">P7</text>
<text x="87.8" y="121.7">H3</text>
<text x="87.8" y="124.3">H8</text>
<text x="42.1" y="126.8">N2</text>
<text x="42.1" y="131.9">P2</text>
<text x="42.1" y="129.4">P8</text>
<text x="87.8" y="129.4">H7</text>
<text x="87.8" y="131.9">D7</text>
<text x="87.8" y="126.8">G2</text>
<text x="42.1" y="137">R2</text>
<text x="42.1" y="134.4">R8</text>
<text x="87.8" y="134.4">C3</text>
<text x="87.8" y="137">C8</text>
<text x="42.1" y="142.1">R3</text>
<text x="42.2" y="139.5">T8</text>
<text x="87.8" y="139.5">C2</text>
<text x="87.9" y="142.1">A7</text>
<text x="42.1" y="149.7">N7</text>
<text x="42.1" y="147.1">R7</text>
<text x="42.2" y="144.6">L7</text>
<text x="87.8" y="147.1">B8</text>
<text x="87.9" y="144.6">A2</text>
<text x="87.9" y="149.7">A3</text>
<text x="42.2" y="152.2">T3</text>
<text x="42.2" y="154.8">T7</text>
<text x="87.9" y="154.8">J1</text>
<text x="87.9" y="159.8">A9</text>
<text x="87.8" y="162.4">B1</text>
</g>
<g font-size="1" fill="#008484">
<text x="79.4" y="59.2">VREFDQ</text>
<text x="81.2" y="56.6">VDDQ</text>
<text x="82.2" y="54.1">VDD</text>
<text x="79.6" y="61.7">VREFCA</text>
<text x="46.7" y="69.3">ODT</text>
<text x="46.7" y="66.8">RESET</text>
<text x="83.1" y="66.8">ZQ</text>
<text x="46.7" y="77">CAS</text>
<text x="46.7" y="74.4">CS</text>
<text x="46.7" y="79.5">RAS</text>
<text x="46.7" y="82">WE</text>
<text x="46.7" y="87.1">BA0</text>
<text x="46.7" y="89.7">BA1</text>
<text x="46.7" y="92.2">BA2</text>
<text x="46.7" y="99.8">CK</text>
<text x="46.7" y="97.3">CKE</text>
<text x="81" y="99.8">UDQS</text>
<text x="81" y="97.3">UDQS</text>
<text x="46.7" y="102.4">CK</text>
<text x="81.3" y="104.9">LDQS</text>
<text x="81.3" y="107.4">LDQS</text>
<text x="46.7" y="112.5">UDM</text>
<text x="82.1" y="112.5">DQ0</text>
<text x="46.7" y="115.1">LDM</text>
<text x="82.1" y="117.6">DQ2</text>
<text x="82.1" y="115.1">DQ1</text>
<text x="46.7" y="120.1">A0</text>
<text x="46.7" y="125.2">A2</text>
<text x="46.7" y="122.7">A1</text>
<text x="82.1" y="120.1">DQ3</text>
<text x="82.1" y="122.7">DQ4</text>
<text x="82.1" y="125.2">DQ5</text>
<text x="46.7" y="127.8">A3</text>
<text x="46.7" y="130.3">A4</text>
<text x="82.1" y="127.8">DQ6</text>
<text x="82.1" y="130.3">DQ7</text>
<text x="46.7" y="132.8">A5</text>
<text x="46.7" y="137.9">A7</text>
<text x="46.7" y="135.4">A6</text>
<text x="81.1" y="137.9">DQ10</text>
<text x="82.1" y="135.4">DQ9</text>
<text x="82.1" y="132.8">DQ8</text>
<text x="46.7" y="143">A9</text>
<text x="46.7" y="140.5">A8</text>
<text x="81.1" y="143">DQ12</text>
<text x="81.1" y="140.5">DQ11</text>
<text x="46.7" y="145.5">A10/AP</text>
<text x="46.7" y="148.1">A11</text>
<text x="81.1" y="145.5">DQ13</text>
<text x="81.1" y="148.1">DQ14</text>
<text x="46.7" y="150.6">A12/BC</text>
<text x="46.7" y="153.2">A13</text>
<text x="46.7" y="155.7">A14</text>
<text x="81.1" y="150.6">DQ15</text>
<text x="83.1" y="155.7">NC</text>
<text x="82.3" y="160.8">VSS</text>
<text x="81.3" y="163.3">VSSQ</text>
</g>
</svg>
